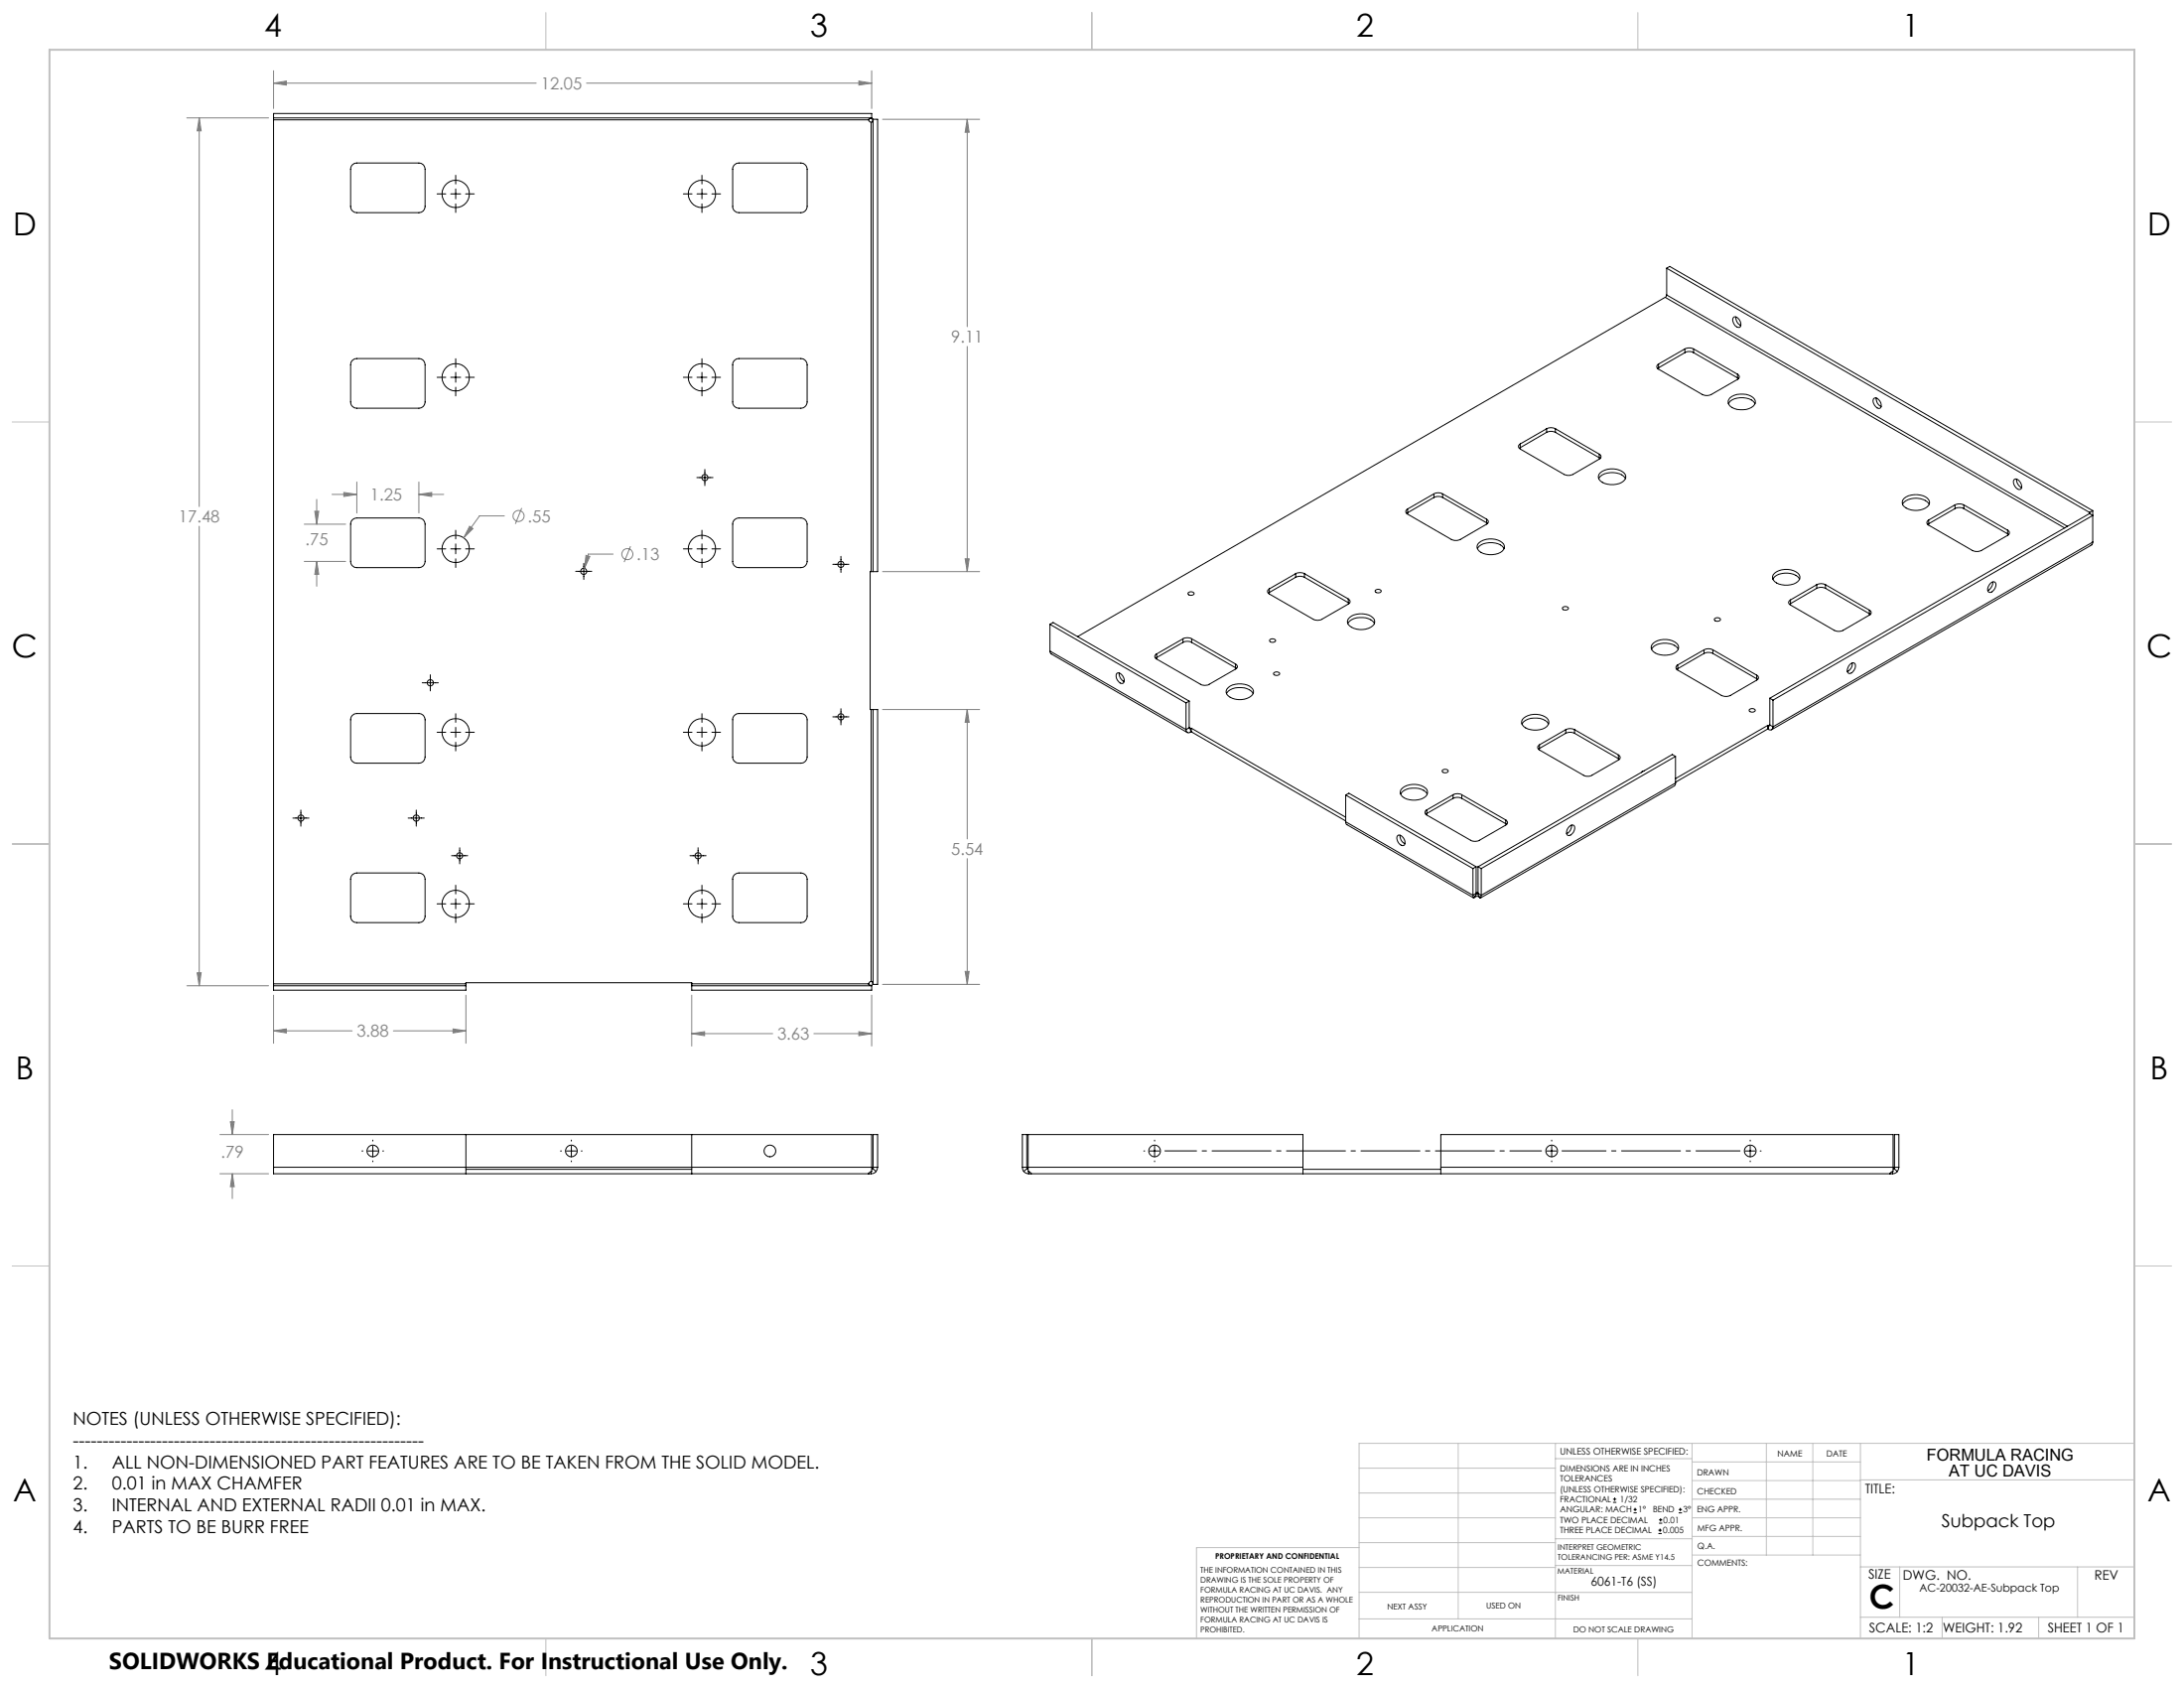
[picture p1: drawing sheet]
<svg xmlns="http://www.w3.org/2000/svg" width="559mm" height="432mm" viewBox="0 0 559 432" stroke-linecap="round" stroke-linejoin="round" font-family="sans-serif">
<g fill="none" stroke="#000" stroke-width=".25">
<path d="M70 30.2v.5M70 30.2v-1.2h153v1.2M70 30.7v221M70 30.2h153M70 30.7h152.2M222.2 30.7l.2 .3 .5 .3M222.9 31.3v114.9M223 30.2v.1l-.6 .1-.2 .3M223.4 30.5l-.3 .7-.2 .1M223.4 30.5h1.1v115.7h-1.1M223.4 30.5v115.7M90.2 42.2l.5-.4 .6-.1h15.9a1.57 1.57 0 0 1 1.6 1.6v9.5a1.57 1.57 0 0 1-1.6 1.6h-15.9a1.57 1.57 0 0 1-1.6-1.6v-9.5l.1-.6z"/>
<path d="M111.8 49.6h2.3M115.3 49.6h2.6M116.6 44.8v2.3M116.6 48.3v2.6M116.6 52.1v2.3M119.1 49.6h2.3M174.8 49.6h2.3M178.3 49.6h2.6M179.6 44.8v2.3M179.6 48.3v2.6M179.6 52.1v2.3M182.1 49.6h2.3"/>
<path d="M187.9 42.2l.5-.4 .7-.1h15.8a1.63 1.63 0 0 1 1.6 1.6v9.5a1.63 1.63 0 0 1-1.6 1.6h-15.8a1.57 1.57 0 0 1-1.6-1.6v-9.8zM426 76.1l-150.3 86.7M426 76.1l102.3 59M426.4 75.5l-.4 .6M426.4 68.6l.8-.4 108.2 62.4M426.4 68.6l108.2 62.5M426.4 75.5l102.6 59.2M426.4 68.6v6.9M90.2 92.2l.5-.4 .6-.1h15.9a1.57 1.57 0 0 1 1.6 1.6v9.5a1.57 1.57 0 0 1-1.6 1.6h-15.9a1.57 1.57 0 0 1-1.6-1.6v-9.5l.1-.6zM111.8 96.5h2.3M115.3 96.5h2.6M116.6 91.8v2.2"/>
<path d="M116.6 95.2v2.6M116.6 99.1v2.2M119.1 96.5h2.3M174.8 96.5h2.3M178.3 96.5h2.6M179.6 91.8v2.2M179.6 95.2v2.6M179.6 99.1v2.2M182.1 96.5h2.3M187.9 92.2l.5-.4 .7-.1h15.8a1.63 1.63 0 0 1 1.6 1.6v9.5a1.63 1.63 0 0 1-1.6 1.6h-15.8a1.57 1.57 0 0 1-1.6-1.6v-9.8zM424.4 93.1a.69 .69 0 0 0-.5 .7 .69 .69 0 0 0 .5 .6l11.2 6.5a2.7 2.7 0 0 0 2.2 0l6.8-3.9a.69 .69 0 0 0 .4-.6 .69 .69 0 0 0-.4-.7M424.4 94.1l-.3 .2"/>
<path d="M424.4 93.1v1M431.1 89.3a2.62 2.62 0 0 1 2.2 0M431.1 90.2a2.33 2.33 0 0 1 2.2 0M431.1 89.3l-6.7 3.8M431.1 89.3v.9M431.1 90.2l-6.7 3.9M433.3 89.3l11.3 6.4M433.3 89.3v.9M433.3 90.2l11.3 6.5M443.7 81.1a1.73 1.73 0 0 1 1.4 2.6 1.75 1.75 0 0 1-1.4-2.6zM444.1 81.1v.5a2.2 2.2 0 0 0 1.3 1.7M444.6 96.7l.2 .1"/>
<path d="M444.6 95.7v1M389 113.6a.69 .69 0 0 0-.5 .6 .69 .69 0 0 0 .5 .7l11.2 6.5a2.7 2.7 0 0 0 2.2 0l6.8-4a.67 .67 0 0 0 .4-.6 .67 .67 0 0 0-.4-.6M389 114.5l-.3 .2M389 113.6v.9M395.7 109.7a2.4 2.4 0 0 1 2.3 0M395.7 110.6a2.7 2.7 0 0 1 2.3 0M395.7 109.7l-6.7 3.9M395.7 109.7v.9M395.7 110.6l-6.7 3.9M398 109.7l11.2 6.5M398 110.6l11.2 6.5M398 109.7v.9"/>
<path d="M409.2 117.1l.2 .2M409.2 116.2v.9M442.2 103.3a4 4 0 0 1 4.6-1.5 2.99 2.99 0 0 1 2.3 1.5M442.7 101.7a4.9 4.9 0 0 1 6.2 .5 1.72 1.72 0 0 1-1.4 2.3 4.6 4.6 0 0 1-5.2-1 1.32 1.32 0 0 1 .4-1.8zM479.4 102a1.29 1.29 0 0 1 1.8 1 .91 .91 0 0 1-.5 1.5 2.05 2.05 0 0 1-1.3-2.5zM480.1 101.8a2.16 2.16 0 0 0 1.2 2.2M90.2 133l1.1-.5h15.9a1.57 1.57 0 0 1 1.6 1.6v9.5a1.57 1.57 0 0 1-1.6 1.6h-15.9a1.57 1.57 0 0 1-1.6-1.6v-9.5l.1-.6zM116.6 135.6v2.3M116.6 139.1v2.6M178.3 122.2h4.1M179.6 135.6v2.3M179.6 139.1v2.6"/>
<path d="M180.3 120.1v4.1M187.9 133l1.2-.5h15.8a1.63 1.63 0 0 1 1.6 1.6v9.5a1.63 1.63 0 0 1-1.6 1.6h-15.8a1.57 1.57 0 0 1-1.6-1.6v-9.8zM360.2 130.2a.69 .69 0 0 0-.5 .7 .69 .69 0 0 0 .5 .6l11.2 6.5a2.7 2.7 0 0 0 2.2 0l6.8-3.9a.67 .67 0 0 0 .4-.6 .67 .67 0 0 0-.4-.7M360.2 131.2l-.3 .1M360.2 130.2v1M366.9 126.3a2.33 2.33 0 0 1 2.2 0M366.9 127.2a2.62 2.62 0 0 1 2.2 0M366.9 126.3l-6.7 3.9M366.9 126.3v.9M366.9 127.2l-6.7 4M369.1 126.3l11.3 6.5M369.1 126.3v.9"/>
<path d="M369.1 127.2l11.3 6.5M378.5 138.8a4.8 4.8 0 0 1 6.2 .4 1.74 1.74 0 0 1-1.4 2.4 4.8 4.8 0 0 1-5.2-1.1 1.29 1.29 0 0 1 .4-1.7zM380.4 133.7l.2 .2M380.4 132.8v.9M409.1 122.4a4.1 4.1 0 0 1 4.5-1.4 3.1 3.1 0 0 1 2.3 1.4M409.5 120.9a4.8 4.8 0 0 1 6.3 .4 1.74 1.74 0 0 1-1.5 2.4 4.8 4.8 0 0 1-5.1-1.1 1.29 1.29 0 0 1 .3-1.7zM486.8 129a4.5 4.5 0 0 1 6.3-.6l.5 .6M487.2 127.5a4.9 4.9 0 0 1 6.3 .4 1.7 1.7 0 0 1-1.4 2.3 4.7 4.7 0 0 1-5.2-1 1.43 1.43 0 0 1 .3-1.7zM493.5 133a.69 .69 0 0 0-.5 .7 .69 .69 0 0 0 .5 .6l11.2 6.5a2.7 2.7 0 0 0 2.2 0l6.8-3.9a.69 .69 0 0 0 .4-.6 .69 .69 0 0 0-.4-.7M493.5 134l-.3 .2M493.5 133v1M500.2 129.2a2.7 2.7 0 0 1 2.3 0"/>
<path d="M500.2 130.1a2.4 2.4 0 0 1 2.3 0M500.2 129.2l-6.7 3.8M500.2 129.2v.9M500.2 130.1l-6.7 3.9M502.5 129.2l11.2 6.4M502.5 129.2v.9M502.5 130.1l11.2 6.5M513.7 136.6l.2 .2M513.7 135.6v1M515.3 122.7a1.29 1.29 0 0 1 1.8 1.1 .98 .98 0 0 1-.2 1.4 1.87 1.87 0 0 1-1.6-2.5zM516 122.6a2.3 2.3 0 0 0 1.2 2.1M534.6 131.4l.8 .5-81.8 47.2"/>
<path d="M534.6 131.4l-81.8 47.2M534.6 131.1v.3M535.4 138.7a.86 .86 0 0 1-.6 .9l-81.5 47.1M535.4 130.6v8.1M535.4 138.7l-81.8 47.2M535.4 130.6l-.8 .5M111.8 140.4h2.3M115.3 140.4h2.6M116.6 142.9v2.3M119.1 140.4h2.3M147.3 146.2h4.1M149.4 144.1v4.1"/>
<path d="M174.8 140.4h2.3M178.3 140.4h2.6M179.6 142.9v2.3M182.1 140.4h2.3M213.1 144.4h4.1M215.2 142.3v4.1M222.9 146.2h.5M222.9 146.2h-.3v35.3h.3M268.6 159.7v6.8M268.6 159.7l34.9 20.1M268.6 159.7l.9-.5 34.8 20.2M304 151.7a.82 .82 0 0 1 .8-.4 .82 .82 0 0 1 .7 .7 .82 .82 0 0 1-.9 .3 .82 .82 0 0 1-.6-.6z"/>
<path d="M324.8 150.6a.69 .69 0 0 0-.5 .7 .69 .69 0 0 0 .5 .6l11.2 6.5a2.4 2.4 0 0 0 2.2 0l6.8-3.9a.69 .69 0 0 0 .4-.6 .69 .69 0 0 0-.4-.7M324.8 151.6l-.3 .2M324.8 150.6v1M331.5 146.8a2.4 2.4 0 0 1 2.3 0M331.5 147.7a2.7 2.7 0 0 1 2.3 0M331.5 146.8l-6.7 3.8M331.5 146.8v.9M331.5 147.7l-6.7 3.9M333.8 146.8l11.2 6.4M333.8 146.8v.9M333.8 147.7l11.2 6.5M344.8 159.5a4.6 4.6 0 0 1 6.8-.2v.2"/>
<path d="M345 154.2l.2 .1M345 153.2v1M345.3 158a4.8 4.8 0 0 1 6.3 .4 1.7 1.7 0 0 1-1.5 2.3 4.7 4.7 0 0 1-5.2-1 1.29 1.29 0 0 1 .4-1.7zM351.9 151a.8 .8 0 0 1 .8-.3 .8 .8 0 0 1 .6 .7 .8 .8 0 0 1-.8 .3 .8 .8 0 0 1-.6-.7zM378 140.3a4.1 4.1 0 0 1 4.6-1.4 3.1 3.1 0 0 1 2.2 1.4M399.9 155.3l.6-.1 .7 .2a.73 .73 0 0 1-.7 .7 .73 .73 0 0 1-.7-.7zM438.7 158.3l.7-.3 .6 .2 .2 .3a.92 .92 0 0 1-1.6 0zM453.6 148.2a4.1 4.1 0 0 1 4.6-1.5 2.99 2.99 0 0 1 2.2 1.5M454.1 146.6a4.8 4.8 0 0 1 6.2 .4 1.74 1.74 0 0 1-1.4 2.4 4.8 4.8 0 0 1-5.2-1.1 1.29 1.29 0 0 1 .4-1.7zM458.1 153.5a.68 .68 0 0 0-.5 .6 .68 .68 0 0 0 .5 .7l11.2 6.5a2.62 2.62 0 0 0 2.3 0l6.7-4a.67 .67 0 0 0 .5-.6 .67 .67 0 0 0-.5-.6M458.1 154.4l-.2 .2M458.1 153.5v.9"/>
<path d="M464.8 149.6a2.4 2.4 0 0 1 2.3 0M464.8 150.5a2.7 2.7 0 0 1 2.3 0M464.8 149.6l-6.7 3.9M464.8 149.6v.9M464.8 150.5l-6.7 3.9M467.1 149.6l11.2 6.5M467.1 149.6v.9M467.1 150.5l11.2 6.5M478.3 157l.2 .2M478.3 156.1v.9M509.3 149.2a.84 .84 0 0 1 1.2-.2 1.87 1.87 0 0 1-1.5 2.5 1.51 1.51 0 0 1 .3-2.3zM509.8 148.9h.1a2.41 2.41 0 0 1-1.3 2.2"/>
<path d="M108 174.7h4.1M110.1 172.6v4.1M268.6 166.5l.4 .8 34.8 20.1M268.6 166.5l34.9 20.1M285.7 172.3a1.29 1.29 0 0 1 1.8 1.1 1.04 1.04 0 0 1-.2 1.4 1.92 1.92 0 0 1-1.6-2.5zM286.4 172.2h-.1a2.25 2.25 0 0 0 1.4 2.1M295.9 167.3a.68 .68 0 0 0-.4 .6 .68 .68 0 0 0 .4 .7l11.3 6.4a2.33 2.33 0 0 0 2.2 0l6.7-3.8a.68 .68 0 0 0 .5-.7 .68 .68 0 0 0-.5-.6M295.9 168.2l-.2 .2M295.9 167.3v.9M302.7 163.4a2.33 2.33 0 0 1 2.2 0M302.7 164.3a2.33 2.33 0 0 1 2.2 0M302.7 163.4l-6.8 3.9"/>
<path d="M302.7 163.4v.9M302.7 164.3l-6.8 3.9M303.5 179.8v6.8M304.3 179.4l-.8 .4M304.3 179.4v6.8M304.9 163.4l11.2 6.5M304.9 163.4v.9M304.9 164.3l11.2 6.5M313.8 177.4a4.6 4.6 0 0 1 6.7-.2l.1 .2M314.3 175.9a4.8 4.8 0 0 1 6.2 .4 1.7 1.7 0 0 1-1.4 2.3 4.7 4.7 0 0 1-5.2-1 1.29 1.29 0 0 1 .4-1.7zM316.1 170.8l.3 .2M316.1 169.9v.9"/>
<path d="M325 163.5l.6-.1 .7 .3a.73 .73 0 0 1-.7 .6 .73 .73 0 0 1-.7-.6zM325.9 172.2l.7-.3 .6 .1 .2 .3a.92 .92 0 0 1-1.6 0zM422.6 166.1a4.1 4.1 0 0 1 4.5-1.5 2.99 2.99 0 0 1 2.3 1.5M423 164.5a4.8 4.8 0 0 1 6.3 .4 1.74 1.74 0 0 1-1.5 2.4 4.8 4.8 0 0 1-5.1-1 1.29 1.29 0 0 1 .3-1.8zM429.3 170.1a.69 .69 0 0 0-.5 .7 .69 .69 0 0 0 .5 .6l11.2 6.5a2.7 2.7 0 0 0 2.2 0l6.8-3.9a.67 .67 0 0 0 .4-.6 .67 .67 0 0 0-.4-.7M429.3 171.1l-.3 .1M429.3 170.1v1M436 166.2a2.4 2.4 0 0 1 2.3 0M436 167.1a2.7 2.7 0 0 1 2.3 0M436 166.2l-6.7 3.9M436 166.2v.9M436 167.1l-6.7 4"/>
<path d="M438.3 166.2l11.2 6.5M438.3 166.2v.9M438.3 167.1l11.2 6.5M449.5 173.6l.2 .2M449.5 172.7v.9M452.8 178.6l.8 .5M452.8 178.6v6.9M453.6 179.1v6.8M473.3 170l.8-.5 .3 .1a1.71 1.71 0 0 1-1.4 2.7 1.59 1.59 0 0 1 .3-2.3zM473.9 169.6v.1a2.15 2.15 0 0 1-1.2 2.1M90.2 183l.5-.4 .6-.1h15.9a1.57 1.57 0 0 1 1.6 1.6v9.5a1.57 1.57 0 0 1-1.6 1.6h-15.9a1.57 1.57 0 0 1-1.6-1.6v-9.5l.1-.6zM111.8 187.3h2.3"/>
<path d="M115.3 187.3h2.6M116.6 182.6v2.2M116.6 186.1v2.5M116.6 189.9v2.2M119.1 187.3h2.3M174.8 187.3h2.3M178.3 187.3h2.6M179.6 182.6v2.2M179.6 186.1v2.5M179.6 189.9v2.2M182.1 187.3h2.3M187.9 183l.5-.4 .7-.1h15.8a1.63 1.63 0 0 1 1.6 1.6v9.5a1.63 1.63 0 0 1-1.6 1.6h-15.8a1.57 1.57 0 0 1-1.6-1.6v-9.8z"/>
<path d="M213.1 183.4h4.1M215.2 181.3v4.1M222.9 181.5h.5M222.9 181.5v69.5M223.4 181.5h1.1v70.3h-1.2l-.2-.7-.2-.1M223.4 181.5v70.3M303.5 186.6a.7 .7 0 0 0 .3 .8 .7 .7 0 0 0 .8-.1M304.3 186.2v.2h.3M304.3 186.2l.3 .2M304.3 186.2l-.8 .4M304.6 186.4v.9M304.8 186.3l39.5 22.8"/>
<path d="M304.8 186.3l-.2 .1M304.8 186.3v.9M304.8 187.2l39.5 22.8M304.8 187.2l-.2 .1M369 197.1a.8 .8 0 0 1 .9-.4 .8 .8 0 0 1 .6 .7 .8 .8 0 0 1-.9 .3 .8 .8 0 0 1-.6-.6zM389.4 185.2a4.6 4.6 0 0 1 6.7-.2l.1 .2M389.9 183.7a4.8 4.8 0 0 1 6.2 .4 1.74 1.74 0 0 1-1.4 2.4 4.8 4.8 0 0 1-5.2-1.1 1.29 1.29 0 0 1 .4-1.7zM393.9 190.5a.69 .69 0 0 0-.5 .7 .69 .69 0 0 0 .5 .6l11.2 6.5a2.33 2.33 0 0 0 2.3 0l6.7-3.9a.69 .69 0 0 0 .4-.6 .69 .69 0 0 0-.4-.7M393.9 191.5l-.3 .2M393.9 190.5v1M400.6 186.7a2.4 2.4 0 0 1 2.3 0M400.6 187.6a2.7 2.7 0 0 1 2.3 0"/>
<path d="M400.6 186.7l-6.7 3.8M400.6 186.7v.9M400.6 187.6l-6.7 3.9M402.9 186.7l11.2 6.4M402.9 186.7v.9M402.9 187.6l11.2 6.5M414.1 194.1l.2 .1M414.1 193.1v1M420.7 197.2l-.5 .1-.3 .3M428.7 193.5l-49.7 28.7M428.7 193.5v6.8M428.7 193.5l-.8-.5-49.7 28.7"/>
<path d="M447.6 181.5a.82 .82 0 0 1 .8-.3 .82 .82 0 0 1 .7 .7l-.5 .2h-.6l-.4-.2zM452.3 185.6l.2 .1M452.3 185.6l-23.6 13.6M452.3 185.6v.9M452.3 186.5l-23.6 13.6M452.3 186.5l.2 .1M452.5 185.7v.9M452.8 185.5l-.1 .2h-.2M452.8 185.5l-.3 .2M452.8 185.5l.8 .4M453.6 185.9a.72 .72 0 0 1-.3 .8 .72 .72 0 0 1-.8-.1M74.9 209.3h4.2"/>
<path d="M77 207.2v4.1M104.4 209.3h4.1M106.5 207.2v4.1M115.5 218.9h4.2M117.6 216.9v4.1M176.5 218.9h4.2M178.6 216.9v4.1M344.3 210.2l.3 .8 32.5 18.7M344.3 203.4l.8-.5 32.6 18.8M344.3 203.4l32.6 18.8M344.3 210.2l32.6 18.8M344.3 203.4v6.8"/>
<path d="M357.5 213.8a1.29 1.29 0 0 1 1.9 1.1 .91 .91 0 0 1-.6 1.4 1.97 1.97 0 0 1-1.3-2.5zM358.2 213.6v.1a2.16 2.16 0 0 0 1.3 2.1M358.4 203.1a4.6 4.6 0 0 1 6.7-.1l.1 .1M358.8 201.6a4.8 4.8 0 0 1 6.3 .4 1.74 1.74 0 0 1-1.5 2.4 4.8 4.8 0 0 1-5.1-1.1 1.29 1.29 0 0 1 .3-1.7zM365.1 207.2a.69 .69 0 0 0-.5 .6 .69 .69 0 0 0 .5 .7l11.2 6.4a2.4 2.4 0 0 0 2.2 0l6.8-3.8a.69 .69 0 0 0 .4-.7 .69 .69 0 0 0-.4-.6M365.1 208.1l-.3 .2M365.1 207.2v.9M371.8 203.3a2.33 2.33 0 0 1 2.2 0M371.8 204.2a2.62 2.62 0 0 1 2.2 0M371.8 203.3l-6.7 3.9M371.8 203.3v.9M371.8 204.2l-6.7 3.9"/>
<path d="M374 203.3l11.3 6.5M374 203.3v.9M374 204.2l11.3 6.5M385.3 210.7l.2 .2M385.3 209.8v.9M401.5 211.5a.82 .82 0 0 1 1.3-.3 1.83 1.83 0 0 1-1.6 2.5 1.54 1.54 0 0 1 .3-2.2zM402.1 211.1a2.16 2.16 0 0 1-1.3 2.2M428.7 200.3l-.3 .7-49.7 28.7M428.7 200.3l-49.7 28.7M90.2 223.8l1.1-.5h15.9a1.57 1.57 0 0 1 1.6 1.6v9.5a1.57 1.57 0 0 1-1.6 1.6h-15.9a1.57 1.57 0 0 1-1.6-1.6v-9.5l.1-.6zM111.8 231.2h2.3M115.3 231.2h2.6"/>
<path d="M116.6 226.4v2.3M116.6 229.9v2.6M116.6 233.8v2.2M119.1 231.2h2.3M174.8 231.2h2.3M178.3 231.2h2.6M179.6 226.4v2.3M179.6 229.9v2.6M179.6 233.8v2.2M182.1 231.2h2.3M187.9 223.8l1.2-.5h15.8a1.63 1.63 0 0 1 1.6 1.6v9.5a1.63 1.63 0 0 1-1.6 1.6h-15.8a1.57 1.57 0 0 1-1.6-1.6v-9.8zM376.9 229l.2 .7"/>
<path d="M376.9 222.2v6.8M377.5 229.2v.2h.9v-.2M377.7 228.5l.1 .2-.7 1M377.7 228.4h.5M377.7 221.7l-.8 .5M377.7 221.7v6.8M377.7 228.5l-.8 .5M378.2 228.5l-.1 .2 .6 1M378.2 221.7l.8 .5M378.2 228.5l.8 .5M378.2 221.7v6.8M379 229l-.3 .7"/>
<path d="M379 222.2v6.8M70 251.7v.5M70 252.2v1.1h49.2v-1.1M70 252.2h49.2M70 251.7h49.2M119.2 251.7v.5M119.2 251.7v-.3h57.8v.3M177 251.7v.5M177 252.2v1.1h46v-1.1M177 252.2h46M177 251.7h45.2M222.2 251.7l.2 .3 .6 .2"/>
<path d="M222.9 251l-.7 .7M70 298.6v1.6h152.2M70 298.6h153M70 298.6v-8.4h153v8.4M92.6 294.4h.3M94.1 294.4h2.6M95.4 291.6v.3M95.4 293.2v2.5M95.4 297v.2M97.9 294.4h.2M119.2 290.2v10M119.2 299.1h57.8"/>
<path d="M143.4 294.4h.3M144.9 294.4h2.6M146.2 291.6v.3M146.2 293.2v2.5M146.2 297v.2M148.7 294.4h.2M177 290.2v10M222.9 299.7v.5M223 298.6v1l-.4 .2-.4 .4M223.3 298.9l-.2 .1M223.3 298.9l.9 .7M223.4 298.6l-.1 .3"/>
<path d="M223.4 298.6h1.1M223.4 298.6v-8.4h1.1v8.4M224.2 299.6l-.5 .5-.8 .1M224.5 298.6l-.3 1M261.6 298.6l.3 1M261.6 298.6h1.1M261.6 298.6v-8.4h1.1v8.4M261.9 299.6l.6 .5 .7 .1M262.7 298.6l.1 .3M262.8 298.9l.2 .1M262.8 298.9l-.9 .7M263.1 298.6v1l.5 .2 .2 .4"/>
<path d="M263.1 298.6h70.3M263.1 298.6v-8.4h70.3v8.4M263.2 299.7v.5M292.7 294.4h.2M294.1 294.4h2.6M295.4 291.6v.3M295.4 293.2v2.5M295.4 297v.2M333.4 298.6v1.6M333.4 299.1h35.3M368.7 298.6v1.6M368.7 298.6h115.7"/>
<path d="M368.7 298.6v-8.4h115.7v8.4M395.7 294.4h2.6M397 291.6v.3M397 293.2v2.5M397 297v.2M446.5 294.4h2.6M447.8 291.6v.3M447.8 293.2v2.5M447.8 297v.2M450.4 294.4h.2M484.2 299.7v.5M484.4 298.6v1l-.5 .2-.3 .4"/>
<path d="M484.6 298.9l-.2 .1M484.6 298.9l.9 .7M484.7 298.6l-.1 .3M484.7 298.6h1.1M484.7 298.6v-8.4h1.1v8.4M485.5 299.6l-.5 .5-.8 .1M485.8 298.6l-.3 1M222.2 300.2h.7M263.2 300.2h.6M263.8 300.2h219.8M483.6 300.2h.6M412.7 384.3h.9"/>
<path d="M412.7 383.5h.9M413.1 383.1v.8M418 387h.8M418 386.2h.8M418.4 385.7v.9M424.3 392.3h.9M424.3 391.4h.9M424.5 389.6h.8M424.5 388.8h.8M424.7 391v.9M424.9 388.4v.8M429.5 387h.9"/>
<path d="M429.5 386.2h.9M429.9 385.7v.9"/>
<circle cx="116.6" cy="49.6" r="3.5"/>
<circle cx="179.6" cy="49.6" r="3.5"/>
<circle cx="116.6" cy="96.5" r="3.5"/>
<circle cx="179.6" cy="96.5" r="3.5"/>
<circle cx="180.3" cy="122.2" r=".79"/>
<circle cx="116.6" cy="140.4" r="3.5"/>
<circle cx="149.3" cy="146.2" r=".79"/>
<circle cx="179.6" cy="140.4" r="3.5"/>
<circle cx="215.1" cy="144.4" r=".79"/>
<circle cx="110.1" cy="174.7" r=".81"/>
<circle cx="116.6" cy="187.3" r="3.5"/>
<circle cx="179.6" cy="187.3" r="3.5"/>
<circle cx="215.1" cy="183.4" r=".78"/>
<circle cx="77" cy="209.3" r=".8"/>
<circle cx="106.5" cy="209.3" r=".81"/>
<circle cx="117.6" cy="218.9" r=".79"/>
<circle cx="178.6" cy="218.9" r=".8"/>
<circle cx="116.6" cy="231.2" r="3.5"/>
<circle cx="179.6" cy="231.2" r="3.5"/>
<circle cx="95.4" cy="294.4" r="1.49"/>
<circle cx="146.2" cy="294.4" r="1.49"/>
<circle cx="197" cy="294.4" r="1.49"/>
<circle cx="295.4" cy="294.4" r="1.49"/>
<circle cx="397" cy="294.4" r="1.49"/>
<circle cx="447.8" cy="294.4" r="1.49"/>
</g>
<g fill="none" stroke="#808080" stroke-width=".25">
<path d="M70 18.1v9.7M223 18.1v9.7M47.8 30.2h20.9M51 30.2l.5 3.3h-1.1zM51 30.2v99.4M70 21.3l3.3-.6v1.1zM70 21.3h67.2M150.1 21.3h72.9M219.7 20.7l3.3 .6-3.3 .5zM225.8 30.5h24.8M247.5 30.5l.5 3.3h-1.1zM247.5 30.5v53.1"/>
<path d="M247.5 88.6v57.6M51 134.6v117.6M77.9 134.1h10.5M80.5 130.8h1.1l-.6 3.3zM81 127.7v6.4M84.9 126.5h6.4M88 126l3.3 .5-3.3 .5zM91.3 123.3v7.9M107.2 126.5l3.3-.5v1zM107.2 123.3v7.9M107.2 126.5h6.3M120.2 134.6l.8 .6-2.4 2.4z"/>
<path d="M129 132h-6.3l-4.1 5.6M133.5 130l-1.6 4M161.3 139.7l-1.6 4.1M77.9 143.6h10.5M81 143.6l.6 3.3h-1.1zM81 143.6v6.4M149.9 142.1l1 .2-1.4 3.1zM156.9 141.7h-6.4l-1 3.7M225.8 146.2h24.8M246.9 142.9h1.1l-.5 3.3zM225.8 181.5h24.8M247.5 181.5l.5 3.3h-1.1z"/>
<path d="M247.5 181.5v33.1M247.5 219.6v32.2M47.8 252.2h20.9M50.4 248.8h1.1l-.5 3.4zM70 254.6v12.3M119.2 254.6v12.3M177 254.6v13M223 254.6v13M225.8 251.8h24.8M246.9 248.5h1.1l-.5 3.3zM70 263.7l3.3-.5v1zM70 263.7h20.1"/>
<path d="M100.6 263.7h18.6M115.9 263.2l3.3 .5-3.3 .5zM177 264.4l3.3-.5v1zM177 264.4h20.7M208.2 264.4h14.8M219.7 263.9l3.3 .5-3.3 .5zM56.3 290.2h12.4M58.9 286.9h1l-.5 3.3zM59.4 283.9v6.3M56.3 300.2h12.4M59.4 300.2l.5 3.4h-1zM59.4 300.2v6.4"/>
<circle cx="132.7" cy="132" r="1.41"/>
<circle cx="160.5" cy="141.8" r="1.41"/>
</g>
<path d="M298 294.4h96.5" fill="none" stroke="#000" stroke-width=".25" stroke-dasharray="15.2 1.3 1.3 1.3" stroke-dashoffset="7" stroke-linecap="butt"/>
<path d="M399.6 294.4h45.7" fill="none" stroke="#000" stroke-width=".25" stroke-dasharray="15.2 1.3 1.3 1.3" stroke-dashoffset="3.8" stroke-linecap="butt"/>
<g fill="none" stroke="#c0c0c0" stroke-width=".25">
<path d="M139.7 3.2v9.5M279.4 3.2v9.5M419.1 3.2v9.5M3.1 107.9h9.6M546.1 107.9h9.5M3.1 215.9h9.6M546.1 215.9h9.5M3.1 323.8h9.6M546.1 323.8h9.5M347.7 375.6h50.3M373.1 369.2v44.9M398 369.2v49.9"/>
<path d="M398 373.1h34.9M432.9 369.2v49.9M432.9 378.7h43.1M432.9 374h43.1M451.9 369.2v28.6M463.8 369.2v28.6M476 369.2v49.9M476 378.6h70.1M546.1 369.2h-198.4v49.9M347.7 394.6h50.3M347.7 388.3h50.3M347.7 381.9h50.3"/>
<path d="M347.7 395.9h-41.6v23.2M398 393.6h35M432.9 383.5h43.1M432.9 388.3h43.1M432.9 393h43.1M433 397.8h43M139.7 419.1v9.6M279.4 419.1v9.6M347.7 414.1h85.2M347.7 401h50.3M347.7 407.3h50.3M398 407.4h34.9"/>
<path d="M398 400.5h35M419.1 419.1v9.6M476 413.7h70.1M476 400.8h70.1M486.1 400.8v12.9M496.9 413.7v5.4M521.6 413.7v5.4M531.6 400.8v12.9"/>
</g>
<path d="M12.7 12.7h533.4v406.4h-533.4z" fill="none" stroke="#c0c0c0" stroke-width=".5"/>
<path d="M59.4 300.2l.5 3.4h-1zM58.9 286.9h1l-.5 3.3zM50.4 248.8h1.1l-.5 3.4zM51 30.2l.5 3.3h-1.1zM107.2 126.5l3.3-.5v1zM88 126l3.3 .5-3.3 .5zM80.5 130.8h1.1l-.6 3.3zM81 143.6l.6 3.3h-1.1zM120.2 134.6l-1.6 3 2.4-2.4zM149.9 142.1l-.4 3.3 1.4-3.1zM246.9 142.9h1.1l-.5 3.3zM247.5 30.5l.5 3.3h-1.1zM246.9 248.5h1.1l-.5 3.3zM247.5 181.5l.5 3.3h-1.1zM177 264.4l3.3-.5v1zM219.7 263.9l3.3 .5-3.3 .5zM70 263.7l3.3-.5v1zM115.9 263.2l3.3 .5-3.3 .5zM219.7 20.7l3.3 .6-3.3 .5zM70 21.3l3.3-.6v1.1z" fill="#808080"/>
<text font-size="8.5" x="478.3" y="411.4">C</text>
<g font-size="8.1">
<text x="67.6" y="9.3">4</text>
<text x="207.3" y="9.3">3</text>
<text x="347" y="9.3">2</text>
<text x="486.7" y="9.3">1</text>
<text x="3.3" y="60.1">D</text>
<text x="549.4" y="60.1">D</text>
<text x="3" y="168">C</text>
<text x="549.1" y="168">C</text>
<text x="4" y="276">B</text>
<text x="550.1" y="276">B</text>
<text x="3.3" y="383.9">A</text>
<text x="549.4" y="383.9">A</text>
<text x="67.6" y="428.4">4</text>
<text x="207.3" y="428.4">3</text>
<text x="347" y="428.4">2</text>
<text x="486.7" y="428.4">1</text>
</g>
<text font-size="5.9" x="27.9" y="427">SOLIDWORKS Educational Product. For Instructional Use Only.</text>
<g font-size="4.6">
<text x="18.6" y="364.4">NOTES (UNLESS OTHERWISE SPECIFIED):</text>
<text x="18.6" y="370">-----------------------------------------------------------</text>
<text x="18.6" y="375.5">1.</text>
<text x="28.6" y="375.5">ALL NON-DIMENSIONED PART FEATURES ARE TO BE TAKEN FROM THE SOLID MODEL.</text>
<text x="18.6" y="381.1">2.</text>
<text x="28.6" y="381.1">0.01 in MAX CHAMFER</text>
<text x="18.6" y="386.7">3.</text>
<text x="28.6" y="386.7">INTERNAL AND EXTERNAL RADII 0.01 in MAX.</text>
<text x="18.6" y="392.3">4.</text>
<text x="28.6" y="392.3">PARTS TO BE BURR FREE</text>
<text x="496.8" y="390.7">Subpack Top</text>
</g>
<g font-size="4.2" fill="#808080">
<text x="138.4" y="22.8">12.05</text>
<text x="243.4" y="87.7">9.11</text>
<text x="94.7" y="128.1">1.25</text>
<text x="45.7" y="133.7">17.48</text>
<text x="135" y="133.6">.55</text>
<text x="78.1" y="139.5">.75</text>
<text x="162.9" y="143.3">.13</text>
<text x="243.4" y="218.7">5.54</text>
<text x="91.3" y="265.3">3.88</text>
<text x="198.9" y="266">3.63</text>
<text x="56.5" y="296.1">.79</text>
</g>
<g font-size="4.2">
<text x="493" y="373.5">FORMULA RACING</text>
<text x="498.7" y="377.8">AT UC DAVIS</text>
</g>
<g font-size="3.4">
<text x="477.2" y="381.9">TITLE:</text>
<text x="478.1" y="404">SIZE</text>
<text x="486.9" y="404">DWG. NO.</text>
<text x="535.9" y="404.1">REV</text>
<text x="478.2" y="417.6">SCALE: 1:2</text>
<text x="497.1" y="417.7">WEIGHT: 1.92</text>
<text x="523.9" y="417.6">SHEET 1 OF 1</text>
</g>
<text font-size="3.2" x="407" y="405.7">6061-T6 (SS)</text>
<text font-size="2.8" x="491.1" y="407.2">AC-20032-AE-Subpack Top</text>
<text font-size="2.4" x="399.2" y="372.1">UNLESS OTHERWISE SPECIFIED:</text>
<g font-size="2.2">
<text x="399.2" y="376.4">DIMENSIONS ARE IN INCHES</text>
<text x="434.2" y="377.3">DRAWN</text>
<text x="454.8" y="372.5">NAME</text>
<text x="467.3" y="372.6">DATE</text>
<text x="399.2" y="379">TOLERANCES</text>
<text x="399.2" y="381.7">(UNLESS OTHERWISE SPECIFIED):</text>
<text x="434.3" y="382.2">CHECKED</text>
<text x="399.2" y="384.3">FRACTIONAL</text>
<text x="399.2" y="387">ANGULAR: MACH</text>
<text x="399.2" y="389.6">TWO PLACE DECIMAL</text>
<text x="414.5" y="384.3">1/32</text>
<text x="419.1" y="387">1°</text>
<text x="422.9" y="387">BEND</text>
<text x="425.6" y="389.6">0.01</text>
<text x="430.6" y="387">3°</text>
<text x="434.2" y="386.8">ENG APPR.</text>
<text x="399.2" y="392.3">THREE PLACE DECIMAL</text>
<text x="425.5" y="392.3">0.005</text>
<text x="434.3" y="391.6">MFG APPR.</text>
<text x="434.3" y="396.3">Q.A.</text>
<text x="434.3" y="400.5">COMMENTS:</text>
</g>
<g font-size="2.1">
<text x="354.9" y="411.6">NEXT ASSY</text>
<text x="380.3" y="411.6">USED ON</text>
<text x="366.3" y="417.4">APPLICATION</text>
<text x="402.5" y="417.5">DO NOT SCALE DRAWING</text>
</g>
<g font-size="2">
<text x="310.9" y="398.8">PROPRIETARY AND CONFIDENTIAL</text>
<text x="398.6" y="396.5">INTERPRET GEOMETRIC</text>
<text x="398.6" y="399">TOLERANCING PER: ASME Y14.5</text>
<text x="307.2" y="402.4">THE INFORMATION CONTAINED IN THIS</text>
<text x="307.2" y="404.9">DRAWING IS THE SOLE PROPERTY OF</text>
<text x="307.2" y="407.5">FORMULA RACING AT UC DAVIS. ANY</text>
<text x="398.5" y="402.6">MATERIAL</text>
<text x="307.2" y="410">REPRODUCTION IN PART OR AS A WHOLE</text>
<text x="307.2" y="412.5">WITHOUT THE WRITTEN PERMISSION OF</text>
<text x="398.5" y="409.4">FINISH</text>
<text x="307.2" y="415">FORMULA RACING AT UC DAVIS IS</text>
<text x="307.2" y="417.6">PROHIBITED.</text>
</g>
</svg>
